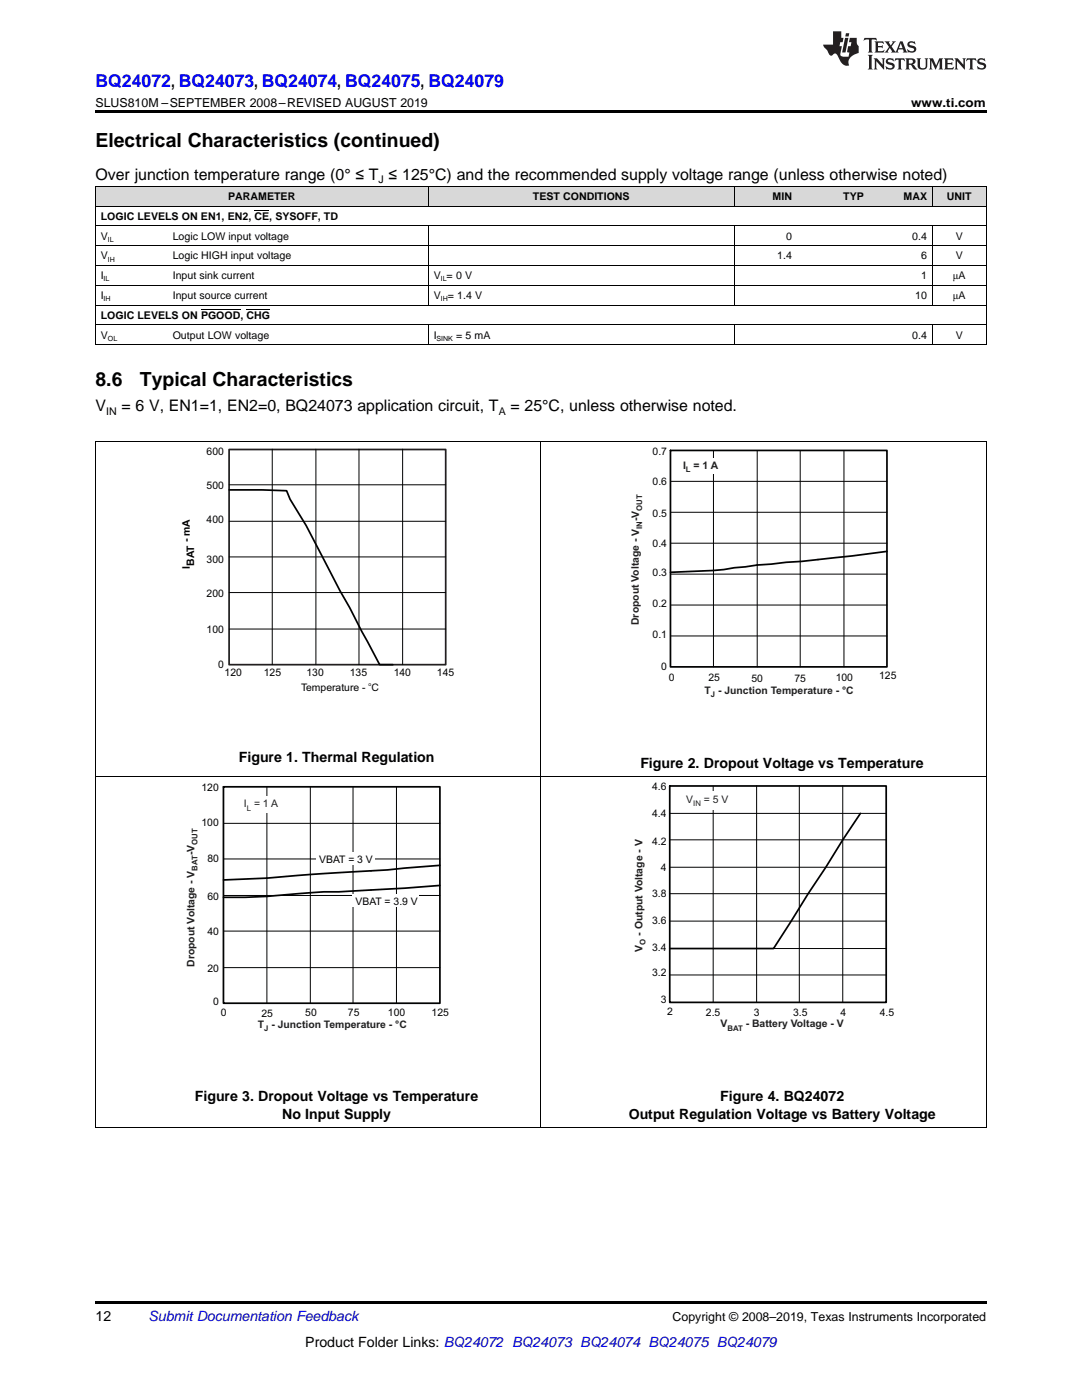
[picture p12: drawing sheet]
<svg xmlns="http://www.w3.org/2000/svg" width="216mm" height="279mm" viewBox="0 0 216 279" stroke-linecap="round" stroke-linejoin="round" font-family="sans-serif">
<g fill="#d8d8d8">
<path d="M19 37.3h14.4v3.9h-14.4z"/>
<path d="M33.4 37.3h52.1v3.9h-52.1z"/>
<path d="M85.5 37.3h30.5v3.9h-30.5z"/>
<path d="M116 37.3h30.5v3.9h-30.5z"/>
<path d="M146.5 37.3h12.6v3.9h-12.6z"/>
<path d="M159.1 37.3h14.4v3.9h-14.4z"/>
<path d="M173.5 37.3h12.6v3.9h-12.6z"/>
<path d="M186.1 37.3h10.7v3.9h-10.7z"/>
</g>
<path d="M19 259.7h177.8v.5h-177.8z" fill="#000"/>
<path d="M19.1 154.9v70.2M107.9 154.9v70.2M196.8 154.9v70.2M19 225.1h177.8" fill="none" stroke="#000" stroke-width=".2"/>
<path d="M44.6 157h43.2v43.2h-43.2zM87.8 172.7l-10.5 .9-15.4 .9-8.6 .8-8.7 .3M87.8 176.7l-7 .6-13.2 .7h-3l-7.2 .5a97.8 97.8 0 0 1-12.8 .6" fill="none" stroke="#010202" stroke-width=".35"/>
<path d="M53.3 157v43.2M61.9 157v43.2M70.4 157v43.2M79.1 157v43.2M44.6 171.4h43.2M44.6 164.3h43.2M44.6 178.7h43.2M44.6 193.1h43.2M44.6 185.8h43.2" fill="none" stroke="#010202" stroke-width=".2"/>
<g fill="#fff">
<path d="M63.2 170.1h11.5v2.4h-11.5z" fill-rule="evenodd"/>
<path d="M70.4 178.4h13.2v2.5h-13.2z" fill-rule="evenodd"/>
<path d="M48.3 158.9h7.4v3.3h-7.4z" fill-rule="evenodd"/>
</g>
<path d="M133.6 156.9h43.2v43.1h-43.2zM171.7 162.3l-3.5 5.3-13.8 21.7h-20.8" fill="none" stroke="#010202" stroke-width=".35"/>
<path d="M142.3 156.9v43.1M151 156.9v43.1M159.5 156.9v43.1M168.2 156.9v43.1M133.6 178.4h43.2M133.6 173.1h43.2M133.6 167.6h43.2M133.6 162.3h43.2M133.6 194.6h43.2M133.6 189.3h43.2M133.6 183.8h43.2" fill="none" stroke="#010202" stroke-width=".2"/>
<path d="M136.2 158h9.8v3.6h-9.8z" fill-rule="evenodd" fill="#fff"/>
<path d="M19.1 88.1v66.8M107.9 88.1v66.8M196.8 88.1v66.8M19 154.9h177.8" fill="none" stroke="#000" stroke-width=".2"/>
<path d="M133.8 89.9h43.2v43.2h-43.2zM177 110l-17 2-8.9 .8-6.7 .9-10.6 .5" fill="none" stroke="#010202" stroke-width=".35"/>
<path d="M133.8 96.1h43.2M142.4 89.9v43.2M151.1 89.9v43.2M159.7 89.9v43.2M168.4 89.9v43.2M133.8 114.6h43.2M133.8 108.4h43.2M133.8 102.2h43.2M133.8 126.9h43.2M133.8 120.7h43.2" fill="none" stroke="#010202" stroke-width=".2"/>
<path d="M135.6 91.5h8.1v3.1h-8.1z" fill-rule="evenodd" fill="#fff"/>
<path d="M45.7 89.7h43.2v43h-43.2z" fill="none" stroke="#231f20" stroke-width=".35"/>
<path d="M45.7 96.8h43.2M54.3 89.6v43.1M63 89.6v43.1M71.6 89.6v43.1M80.3 89.6v43.1M45.7 118.3h43.2M45.7 111.1h43.2M45.7 104h43.2M45.7 125.5h43.2" fill="none" stroke="#010202" stroke-width=".2"/>
<path d="M45.7 97.8l11.5 .1 .7 1.7 3.2 5.3 6.7 13 2 3.4 6 11.4h2.6" fill="none" stroke="#010202" stroke-width=".35"/>
<g fill="none" stroke="#000" stroke-width=".2">
<path d="M19 37.2h177.8M19.1 37.2v31.7M85.4 37.2v4M146.5 37.2v4M186 37.2v4M196.8 37.2v31.7M19 57h177.8M19 53h177.8M19 49.1h177.8M19 45.1h177.8M19 41.2h177.8M85.4 45.2v15.8"/>
<path d="M146.5 45.2v15.8M186 45.2v15.8M19 68.8h177.8M19 64.9h177.8M19 60.9h177.8M85.4 64.9v4M146.5 64.9v4M186 64.9v4M19 88h177.8"/>
</g>
<path d="M19 22h177.8v.5h-177.8z" fill="#000"/>
<g fill="#231f20">
<path d="M172.5 7.6l-.1 .5 .4-.2h.6v.1v2.1l-.2 .4h.9l-.2-.4v-2.1l.1-.1h.5l.5 .2-.2-.5zM174.5 8.3l.2 .3v1.5l-.2 .4h1.8l.2-.6a1.04 1.04 0 0 1-1.3 .2v-.7h.6l.3 .2v-.6l-.3 .2h-.6v-.6l.8-.1 .4 .3-.2-.5zM176.5 8.3l.9 1.1-.9 1.1h.8l-.2-.2 .4-.7 .5 .7-.2 .2h1.5l-.2-.2 .2-.4h.9l.1 .4-.2 .2h1l-.3-.3-.7-1.9h-.5l-.9 2-.8-1 .9-1h-.8l.1 .3-.4 .5-.3-.6 .1-.2zM179.7 8.6l.4 1h-.7zM181.3 8.4a.63 .63 0 0 0-.2 .7 .63 .63 0 0 0 .6 .4l.6 .2 .1 .2a.75 .75 0 0 1-.7 .4 .75 .75 0 0 1-.6-.5l.1 .7 .1-.1a1.11 1.11 0 0 0 1.5-.6 1.13 1.13 0 0 0-1.2-.8l-.1-.4a1.04 1.04 0 0 1 1.2 .2l-.2-.5-.2 .1-.4-.2zM173.2 10.9l.2 .4v2.2l-.2 .4h1l-.3-.4v-2.2l.3-.4zM174.3 11.6l.3 .4v1.5l-.3 .4h.8l-.2-.4v-1.3l1.5 1.7v-1.9l.2-.4h-.7l.2 .4v.9l-1.1-1.3zM177 11.8a.62 .62 0 0 0-.2 .7 .62 .62 0 0 0 .6 .4l.6 .1 .1 .3a.76 .76 0 0 1-.7 .3 .76 .76 0 0 1-.7-.4l.2 .7 .1-.1a1.11 1.11 0 0 0 1.5-.6 1.13 1.13 0 0 0-1.2-.8l-.1-.4a1.04 1.04 0 0 1 1.2 .2l-.2-.6-.2 .1-.5-.1zM178.7 11.6l-.2 .6a.61 .61 0 0 1 .8-.3v1.6l-.2 .4h.9l-.2-.4v-1.6a.63 .63 0 0 1 .7 .3l-.1-.6zM180.6 11.6l.3 .4v1.5l-.3 .4h1l-.2-.2-.1-.8 .6 .2a.76 .76 0 0 0 1.2 .7l-1-1a.58 .58 0 0 0 .6-.5 .58 .58 0 0 0-.5-.6zM181.4 11.9h.1a.45 .45 0 0 1 .5 .1 .45 .45 0 0 1 .1 .5l-.8 .2zM182.9 11.6l.2 .2a2.17 2.17 0 0 0 .3 1.9 .99 .99 0 0 0 1.6-.6v-1.1l.2-.4h-.7l.2 .2a1.92 1.92 0 0 1-.2 1.8 .6 .6 0 0 1-.9-.5v-1.1l.2-.4zM185.4 11.6l.2 .4v1.5l-.2 .4h.7l-.2-.4v-1.4l.8 1.8 .8-1.8v1.4l-.2 .4h.9l-.2-.4v-1.5l.2-.4h-.8l-.6 1.5-.6-1.5zM188.4 11.6l.2 .4v1.5l-.2 .4h1.8l.1-.6a1.04 1.04 0 0 1-1.2 .1v-.6h.5l.4 .2v-.6l-.4 .2h-.5v-.7h.8l.3 .3-.1-.6zM190.5 11.6l.2 .4v1.5l-.2 .4h.7l-.2-.4v-1.3l1.5 1.7v-1.9l.2-.4h-.7l.2 .4v.9l-1.1-1.3zM192.9 11.6l-.1 .6a.61 .61 0 0 1 .7-.3l.1 1.6-.3 .4h1l-.3-.4 .1-1.6a.63 .63 0 0 1 .7 .3l-.1-.6zM195.2 11.8a.62 .62 0 0 0-.2 .7 .62 .62 0 0 0 .6 .4l.6 .1 .1 .3a.76 .76 0 0 1-.7 .3 .76 .76 0 0 1-.6-.4l.1 .7 .1-.1a1.11 1.11 0 0 0 1.6-.6 1.13 1.13 0 0 0-1.3-.8l-.1-.4a1.04 1.04 0 0 1 1.2 .2l-.1-.6-.2 .1-.5-.1z"/>
<path d="M166.2 6.3v2.6h-1.9v.4l.8 .9a.91 .91 0 0 0 1 .8 .56 .56 0 0 1 .5-.3 .56 .56 0 0 1 .5 .3l.4 .8a1.53 1.53 0 0 0 1.9 1.2 1.54 1.54 0 0 1 1-2.1l.9-.3v-1.4a1.52 1.52 0 0 1-.4-1.6h-1.3l-.2 .8h.5l-.2 .8h-.5l-.1 1v.2l.4 .1-.2 .8a1.93 1.93 0 0 1-1.6-.3l.3-1.8h-.5l.2-.8h.4l.2-.8h-.4v-1.3zM168.6 7.6l-.6 2.9h.7l.6-2.9zM168.8 6.6l-.1 .7h.6l.2-.7z"/>
</g>
<path d="M50.8 42h2.9M40.1 61.8h7.9M49.2 61.8h4.7" fill="none" stroke="#000" stroke-width=".2"/>
<g font-size="3.9">
<text x="19" y="29.3">Electrical Characteristics (continued)</text>
<text x="19" y="76.9">8.6</text>
<text x="27.9" y="76.9">Typical Characteristics</text>
</g>
<text font-size="3.5" fill="#00f" x="19" y="17.3">BQ24072, BQ24073, BQ24074, BQ24075, BQ24079</text>
<g font-size="3.2">
<text x="19" y="36">Over junction temperature range (0° ≤ T ≤ 125°C) and the recommended supply voltage range (unless otherwise noted)</text>
<text x="19" y="82.1">V</text>
<text x="24.2" y="82.1">= 6 V, EN1=1, EN2=0, BQ24073 application circuit, T</text>
<text x="101.9" y="82.1">= 25°C, unless otherwise noted.</text>
</g>
<g font-size="2.8">
<text x="47.7" y="152.2">Figure 1. Thermal Regulation</text>
<text x="127.8" y="153.2">Figure 2. Dropout Voltage vs Temperature</text>
<text x="38.9" y="219.7">Figure 3. Dropout Voltage vs Temperature</text>
<text x="143.7" y="219.7">Figure 4. BQ24072</text>
<text x="56.3" y="223.4">No Input Supply</text>
<text x="125.4" y="223.4">Output Regulation Voltage vs Battery Voltage</text>
<text x="19" y="263.6">12</text>
<text x="60.9" y="268.9">Product Folder Links: BQ24072 BQ24073 BQ24074 BQ24075 BQ24079</text>
</g>
<text font-size="2.8" fill="#0000c8" x="29.6" y="263.6">Submit Documentation Feedback</text>
<g font-size="2.5">
<text x="19" y="21.4">SLUS810M –SEPTEMBER 2008–REVISED AUGUST 2019</text>
<text x="181.8" y="21.4">www.ti.com</text>
<text x="134.2" y="263.6">Copyright © 2008–2019, Texas Instruments Incorporated</text>
</g>
<g font-size="2.1">
<text x="45.5" y="39.9">PARAMETER</text>
<text x="75.5" y="36.6">J</text>
<text x="106.3" y="39.9">TEST CONDITIONS</text>
<text x="154.2" y="39.9">MIN</text>
<text x="168.3" y="39.9">TYP</text>
<text x="180.3" y="39.9">MAX</text>
<text x="188.9" y="39.9">UNIT</text>
<text x="20.1" y="43.9">LOGIC LEVELS ON EN1, EN2, CE, SYSOFF, TD</text>
<text x="20.1" y="47.8">V</text>
<text x="34.5" y="47.8">Logic LOW input voltage</text>
<text x="156.9" y="47.8">0</text>
<text x="182" y="47.8">0.4</text>
<text x="190.7" y="47.8">V</text>
<text x="20.1" y="51.8">V</text>
<text x="34.5" y="51.8">Logic HIGH input voltage</text>
<text x="155.1" y="51.8">1.4</text>
<text x="183.8" y="51.8">6</text>
<text x="190.7" y="51.8">V</text>
<text x="20.1" y="55.7">I</text>
<text x="20.1" y="59.7">I</text>
<text x="34.5" y="55.7">Input sink current</text>
<text x="34.5" y="59.7">Input source current</text>
<text x="86.5" y="55.7">V = 0 V</text>
<text x="86.5" y="59.7">V = 1.4 V</text>
<text x="182.6" y="59.7">10</text>
<text x="183.8" y="55.7">1</text>
<text x="190.1" y="55.7">μA</text>
<text x="190.1" y="59.7">μA</text>
<text x="20.1" y="63.6">LOGIC LEVELS ON PGOOD, CHG</text>
<text x="20.1" y="67.6">V</text>
<text x="34.5" y="67.6">Output LOW voltage</text>
<text x="86.5" y="67.6">I</text>
<text x="91" y="67.6">= 5 mA</text>
<text x="182" y="67.6">0.4</text>
<text x="190.7" y="67.6">V</text>
<text x="21.2" y="82.7">IN</text>
<text x="99.5" y="82.7">A</text>
</g>
<g font-size="2.1" fill="#010202">
<text x="41.2" y="90.7">600</text>
<text x="130.2" y="90.8">0.7</text>
<text x="41.2" y="97.5">500</text>
<text x="130.2" y="96.8">0.6</text>
<text x="41.2" y="104.4">400</text>
<text x="130.2" y="103.1">0.5</text>
<text x="37.9" y="113.5" transform="rotate(-90 37.9 113.5)">I</text>
<text x="37.9" y="108.3" transform="rotate(-90 37.9 108.3)">- mA</text>
<text x="38.7" y="113" transform="rotate(-90 38.7 113)">BAT</text>
<text x="41.2" y="112.3">300</text>
<text x="130.2" y="109.1">0.4</text>
<text x="41.2" y="119.2">200</text>
<text x="130.2" y="114.9">0.3</text>
<text x="130.2" y="121.1">0.2</text>
<text x="41.2" y="126.4">100</text>
<text x="130.2" y="127.4">0.1</text>
<text x="43.5" y="133.4">0</text>
<text x="44.8" y="134.9">120</text>
<text x="52.7" y="134.9">125</text>
<text x="60.1" y="138">Temperature - C</text>
<text x="61.2" y="134.9">130</text>
<text x="69.8" y="134.9">135</text>
<text x="78.6" y="134.9">140</text>
<text x="87.2" y="134.9">145</text>
<text x="131.9" y="133.6">0</text>
<text x="133.5" y="135.8">0</text>
<text x="141.4" y="135.8">25</text>
<text x="149.9" y="136.1">50</text>
<text x="158.5" y="136.1">75</text>
<text x="166.8" y="135.8">100</text>
<text x="175.4" y="135.6">125</text>
<text x="40.2" y="157.8">120</text>
<text x="130.1" y="157.7">4.6</text>
<text x="40.2" y="164.9">100</text>
<text x="130.1" y="163">4.4</text>
<text x="41.4" y="172.1">80</text>
<text x="63.7" y="172.3">VBAT = 3 V</text>
<text x="130.1" y="168.6">4.2</text>
<text x="131.8" y="173.9">4</text>
<text x="41.4" y="179.7">60</text>
<text x="130.1" y="179">3.8</text>
<text x="70.9" y="180.6">VBAT = 3.9 V</text>
<text x="130.1" y="184.4">3.6</text>
<text x="41.4" y="186.5">40</text>
<text x="130.1" y="189.7">3.4</text>
<text x="41.4" y="193.9">20</text>
<text x="130.1" y="194.8">3.2</text>
<text x="42.5" y="200.6">0</text>
<text x="44.1" y="202.7">0</text>
<text x="52.2" y="202.9">25</text>
<text x="60.9" y="202.8">50</text>
<text x="69.4" y="202.8">75</text>
<text x="77.4" y="202.8">100</text>
<text x="86.1" y="202.7">125</text>
<text x="131.8" y="200.2">3</text>
<text x="133.2" y="202.6">2</text>
<text x="140.9" y="202.8">2.5</text>
<text x="150.4" y="202.7">3</text>
<text x="158.2" y="202.8">3.5</text>
<text x="167.7" y="202.8">4</text>
<text x="175.5" y="202.7">4.5</text>
</g>
<g font-size="2.1" fill="#231f20">
<text x="136.3" y="93.7">I</text>
<text x="138.4" y="93.7">= 1 A</text>
<text x="127.5" y="104" transform="rotate(-90 127.5 104)">-V</text>
<text x="127.5" y="124.7" transform="rotate(-90 127.5 124.7)">Dropout Voltage - V</text>
<text x="140.6" y="138.6">T - Junction Temperature - °C</text>
<text x="48.7" y="161.1">I = 1 A</text>
<text x="136.9" y="160.3">V</text>
<text x="140.4" y="160.3">= 5 V</text>
<text x="38.8" y="170.7" transform="rotate(-90 38.8 170.7)">-V</text>
<text x="128.2" y="189.9" transform="rotate(-90 128.2 189.9)">V</text>
<text x="128.2" y="186.7" transform="rotate(-90 128.2 186.7)">- Output Voltage - V</text>
<text x="38.8" y="193" transform="rotate(-90 38.8 193)">Dropout Voltage - V</text>
<text x="51.5" y="205.1">T - Junction Temperature - °C</text>
<text x="143.8" y="205">V</text>
<text x="148.8" y="205">- Battery Voltage - V</text>
</g>
<g font-size="1.6" fill="#231f20">
<text x="136.9" y="94.3">L</text>
<text x="128.1" y="101.9" transform="rotate(-90 128.1 101.9)">OUT</text>
<text x="128.1" y="105.5" transform="rotate(-90 128.1 105.5)">IN</text>
<text x="141.9" y="139.2">J</text>
<text x="49.3" y="161.8">L</text>
<text x="138.3" y="160.9">IN</text>
<text x="39.4" y="173.8" transform="rotate(-90 39.4 173.8)">BAT</text>
<text x="39.4" y="168.6" transform="rotate(-90 39.4 168.6)">OUT</text>
<text x="128.8" y="188.5" transform="rotate(-90 128.8 188.5)">O</text>
<text x="52.7" y="205.7">J</text>
<text x="145.2" y="205.7">BAT</text>
</g>
<g font-size="1.4">
<text x="21.5" y="48.3">IL</text>
<text x="21.5" y="52.2">IH</text>
<text x="20.7" y="56.2">IL</text>
<text x="87.9" y="56.2">IL</text>
<text x="20.7" y="60.1">IH</text>
<text x="87.9" y="60.1">IH</text>
<text x="21.5" y="68">OL</text>
<text x="87.1" y="68">SINK</text>
</g>
<text font-size="1" fill="#010202" x="73.5" y="136.9">o</text>
</svg>
